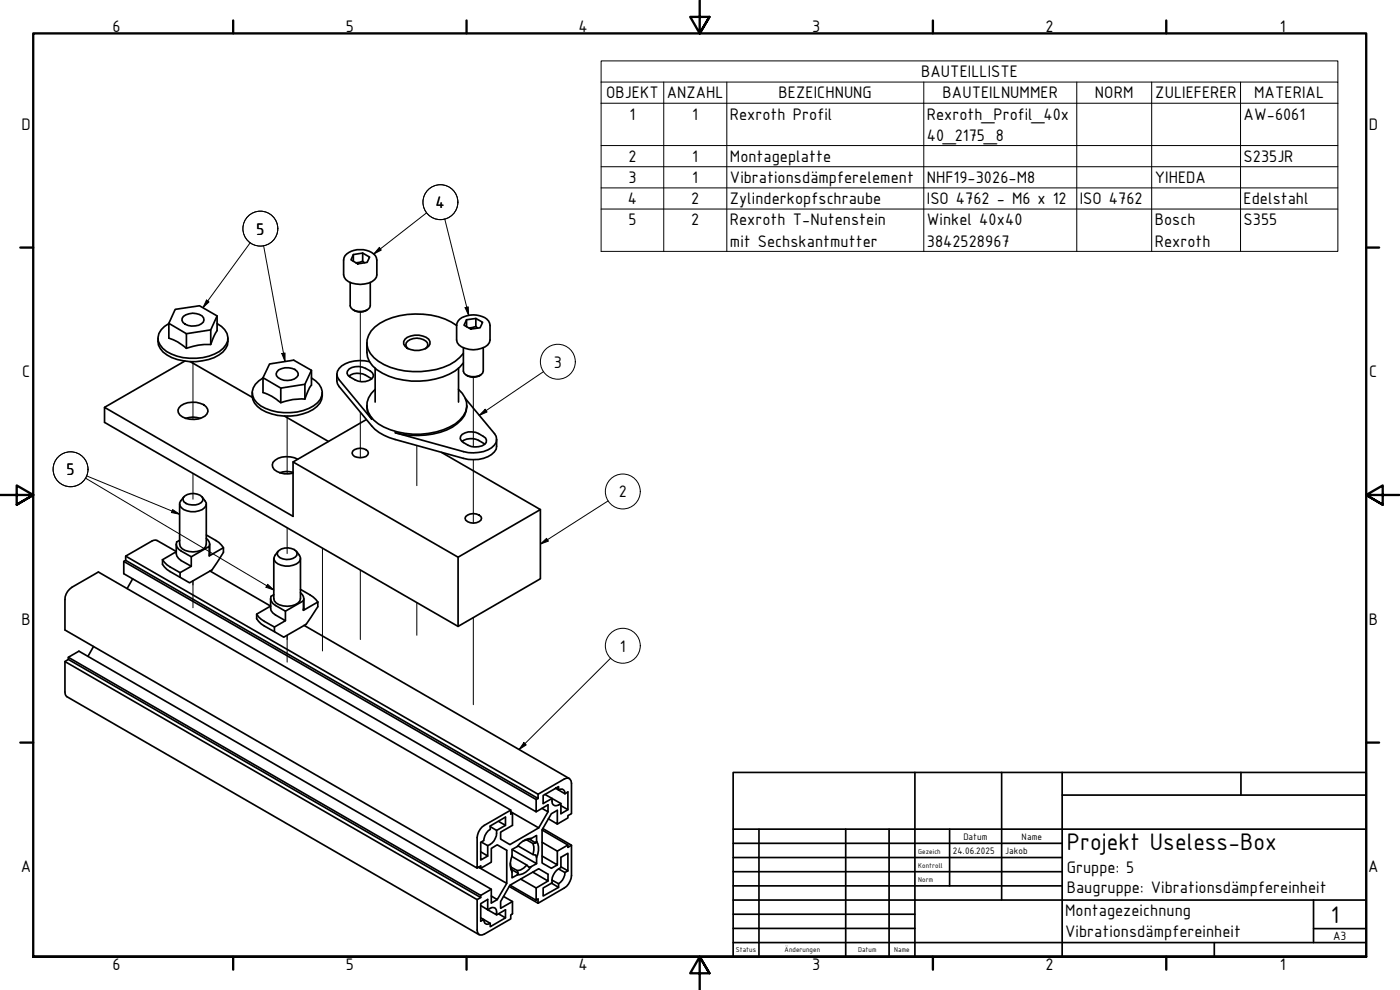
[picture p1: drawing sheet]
<svg xmlns="http://www.w3.org/2000/svg" width="420mm" height="297mm" viewBox="0 0 420 297" stroke-linecap="round" stroke-linejoin="round" font-family="sans-serif">
<g fill="none" stroke="#000" stroke-width=".3">
<path d="M108.1 93.6v20.9M57.9 108.5v17.3M142 113.2v20.9M86.2 124.8v17.4M108.1 123.7v13.6M125.1 133.7v12M142 137.9v19.1M57.9 142v7.8M86.2 158.4v7.7M57.9 174.2v8.2M96.8 164.5v30.8M108.1 171.1v20.8"/>
<path d="M86.2 190.6v8.1M125.1 180.8v9.8M142 185.3v26.1"/>
</g>
<!-- layer: Sichtbar (ISO) -->
<g fill="none" stroke="#000" stroke-width=".51">
<path d="M103.6 76.7a6.7 6.7 0 0 1 9 0l.5 1.3v4.5a3.4 3.4 0 0 1-3.7 2.7 5.7 5.7 0 0 1-6.1-2l-.2-.7v-4.5zM106 76.4l2.8-.5 2.1 1.2-.7 1.6-2.8 .5-2.1-1.2zM106 76.4v2M108.8 75.9v2.5l.6 .5M108.8 78.4l-2 .5M50.7 97.1a5.2 5.2 0 0 0-3.2 5.2 7.3 7.3 0 0 0 5.6 4.6 15.1 15.1 0 0 0 13.9-2.4 4.1 4.1 0 0 0-.5-6.5l-1.3-.9M50.7 97l5.2 3.1v4.4l-2.6-1.9-2.6-1.1zM50.7 97l1.9-4.2 7.3-1.1 5.3 3.1v4.4l-1 1.7-1 2.5-3.6 .2-3.7 .9M55.1 94.9a4.5 4.5 0 0 1 6 .5 1.67 1.67 0 0 1-1.5 2.2 4 4 0 0 1-5-1.5l.1-.6zM63.2 99l-7.3 1.1M65.2 94.8l-2 4.2v4.4M105.1 84.8v6.9a3.4 3.4 0 0 0 4.5 1.6l.8-.5 .5-.5 .2-.6v-6.9"/>
<path d="M106 92.9a3.6 3.6 0 0 0 4.2 0M137 97.6a22.8 22.8 0 0 0-23-.6 6.6 6.6 0 0 0-3.6 7.7 12.1 12.1 0 0 0 8.9 6.2 23.4 23.4 0 0 0 17.4-2.5l2.4-2.4M138 95.7a6.8 6.8 0 0 1 8.6 .6l.5 1.3v4.4a3.1 3.1 0 0 1-2.6 2.5 7.2 7.2 0 0 1-6.8-1l-.5-.7-.2-.8v-4.4l.2-.6zM140 95.9l2.8-.3 2 1.1-.7 1.6-2.8 .4-2-1.1zM140 95.9v2.1M142.8 95.6v2.4l.5 .4M142.8 98l-2 .4M47.4 101.5a5.6 5.6 0 0 0 4.2 5.8 15.9 15.9 0 0 0 15.3-1.7 4.4 4.4 0 0 0 1.5-4.1M55.5 108.3l-24.1 13.9M57.1 108.5l18.7 10.7M75.7 117.8a5.6 5.6 0 0 0 4.2 5.8 15.7 15.7 0 0 0 15.2-1.6 4.7 4.7 0 0 0 1.6-4.2M83.6 111a4.8 4.8 0 0 1 5.6 .4l.3 .6a2.13 2.13 0 0 1-2.1 2 4.2 4.2 0 0 1-4.4-1.2l-.1-.6z"/>
<path d="M91.5 115.3l-7.2 1.1v4.4M93.5 113.4a5.2 5.2 0 0 1 3.1 5.3 6.2 6.2 0 0 1-3.9 3.8 16.6 16.6 0 0 1-14.5-.7 4.3 4.3 0 0 1-.5-7.5l1.2-.9 2-4.2 7.2-1.1 5.4 3v4.5l-.6 .7-1.4 3.4-3.6 .2-3.6 .9-2.7-1.9-2.7-1.1v-4.5l5.4 3.1M93.5 111.1l-2 4.2v4.4M101.1 112.3v2l.2 .9 .5 .8 9.8 11.8a13.1 13.1 0 0 0 7 4.1l20.5 5.6a9.7 9.7 0 0 0 9.2-1.9l.6-.8 .1-3M104.7 112.8a5.7 5.7 0 0 1 6.9 .9M104.8 110.7a5.5 5.5 0 0 1 7.3 1.8 2.32 2.32 0 0 1-2.4 2 6.2 6.2 0 0 1-5.2-1.9l-.4-.6 .2-.6zM110.1 102.9a7.8 7.8 0 0 0 3.1 8.1 22.7 22.7 0 0 0 23.4 .3l1.4-1.1 1.1-1.3M110.9 108.5a9.9 9.9 0 0 0-9.1 2 2.45 2.45 0 0 0 0 3.5l9.8 11.8a5.4 5.4 0 0 1-1.5-4.1M112.6 116.8a5.8 5.8 0 0 0-.5 9.2 21.4 21.4 0 0 0 18.8 3.6 11.8 11.8 0 0 0 8.9-6.1 5.8 5.8 0 0 0-2.2-6.7M112.6 110.5v10.1M121.5 101.8a5.7 5.7 0 0 1 7.2 0l.3 .7a2.29 2.29 0 0 1-2.1 2.4 4.8 4.8 0 0 1-5.7-1.7v-.7zM122.5 104.6a1.48 1.48 0 0 1-.7-1.5 1.48 1.48 0 0 1 1.3-1.2 4.5 4.5 0 0 1 5.2 1l.1 .6-.2 .6-.6 .5"/>
<path d="M137.6 110.5v10.1M139.1 104.3v7.1a3.4 3.4 0 0 0 4.5 1.4l.7-.4 .5-.5 .2-.5v-7.1M139.6 119.6l8.8 10.5a2.79 2.79 0 0 1-.9 4.3 10.9 10.9 0 0 1-8.4 1.1l-20.5-5.7a24.2 24.2 0 0 0 17.2-1.7 7.9 7.9 0 0 0 4.3-6.1v-.3M140 112.6a3.9 3.9 0 0 0 4.2 0M54.3 121.7a6.7 6.7 0 0 1 7.5 .3 1.72 1.72 0 0 1-.3 2.8 6.7 6.7 0 0 1-7.5-.3 1.72 1.72 0 0 1 .3-2.8zM55.6 125.5a7 7 0 0 1 4.6 0M85.3 124.8l13.3 7.6M89.3 137.8a6.4 6.4 0 0 0-7.4 .9 2.02 2.02 0 0 0 1.2 2.8 6.7 6.7 0 0 0 4.8 .5M105.9 135.4a3.3 3.3 0 0 1 4.5 0l.2 .5a2.05 2.05 0 0 1-2.5 1.4 2.07 2.07 0 0 1-2.4-1.4zM109.9 125.9l-22 12.7v16.3l-56.5-32.7v4.5l106.1 61.2M132.5 135.7l29.7 17.2-24.7 14.3-49.6-28.6M138.6 132.4a5.5 5.5 0 0 1 6.9 .9"/>
<path d="M138.7 130.4a5.7 5.7 0 0 1 7 1l.3 .7a2.2 2.2 0 0 1-2.4 1.9 5.7 5.7 0 0 1-5.5-2.4l.1-.7zM53.9 151.2v12a2.82 2.82 0 0 0 2.8 2.3 5.3 5.3 0 0 0 5-1.5l.2-.8v-12M55.2 149.1l-1 1.2a1.71 1.71 0 0 0 .9 2.6 5.7 5.7 0 0 0 6.3-.6l.4-.6 .1-.8-1.3-1.8M55.4 148.8a4.2 4.2 0 0 1 5.2 .3l.3 .6a2.08 2.08 0 0 1-2.2 1.8 3.5 3.5 0 0 1-3.8-1.5l.1-.7zM87.9 141.7a6.4 6.4 0 0 0-4 .1M139.8 155a3.4 3.4 0 0 1 4.5 0l.2 .5a2.54 2.54 0 0 1-3.4 1.3l-1.3-.7-.2-.6zM162.2 152.9v20.8l-24.7 14.2v-20.7M37.1 168.5l123.8 71.4 .6-.3M37.7 166.9l123.8 71.4 8.6-4.8a1.33 1.33 0 0 1 1.4 1.5v9.1l-1.1 .6v.7l-3.1 1.9M37.7 168.1l123.8 71.5v-1.3M39.8 173.7l-1.6 2.9M48.8 167.9a10.6 10.6 0 0 0 5.2 3.9"/>
<path d="M48.8 167.9v1.4a10.6 10.6 0 0 0 5.2 3.9M52.9 165.5l-5.8-3.3-.4-.2-1 .3-8 4.6v1.2l-.6 .4v3.6l123.8 71.5v-3.7M52.9 163.2v2.9l.2 .8 1.3 1.3 3 1.7M52.9 165.5l-4.1 2.4M53.9 162.1l-.9 .5a2.25 2.25 0 0 0 1.4 2.7l3 1.8M57.4 167.1l5.4-3.2v2.9l4.3-2.5v1.4l-3.5 5.3-6.7 3.9-2.9-1.7v-1.4l3.4-1.9zM61.9 160.5a10.4 10.4 0 0 1 5.2 3.8M61.9 161.5a2.09 2.09 0 0 1 .9 2.4M62.9 163.2l-.1 3.6M63 171.3l18.2 10.5-4.2 2.5v1.4a10.4 10.4 0 0 0 5.4 3.8M81.2 179.6l.1 3.6 1.4 1.3 3 1.7-3.3 1.9a10.4 10.4 0 0 1-5.4-3.8M82.2 167.6v12a2.86 2.86 0 0 0 2.8 2.2 5.2 5.2 0 0 0 5-1.5l.2-.7v-12"/>
<path d="M82.2 178.4l-.9 .5a2.25 2.25 0 0 0 1.4 2.8l3 1.7 5.4-3.1M83.4 165.4l-.9 1.2a1.71 1.71 0 0 0 .9 2.6 5.8 5.8 0 0 0 6.3-.6l.4-.6 .1-.7-1.2-1.9M83.8 165.1a4.1 4.1 0 0 1 5.1 .3l.3 .6a2.08 2.08 0 0 1-2.2 1.8 3.5 3.5 0 0 1-3.8-1.5l.1-.6zM90.2 177.8a2.09 2.09 0 0 1 .9 2.5M90.2 176.8a11.3 11.3 0 0 1 5.2 3.8M91.2 179.6l-.1 3.5v-2.8M19.5 198.5l123.7 71.4 1.1-.6M20.5 197.2l123.8 71.5 3.1-1.9M20.5 197.9l123.8 71.4v-.6M28.1 194l-1.7 2.9M85.7 183.4v2.8M91.2 187.6l79.7 46"/>
<path d="M95.4 180.6v1.4l-3.5 5.3-6.7 3.9-2.8-1.7v-1.4M95.4 180.6l-4.3 2.5M163.6 238.4l2.1 1.2a1.63 1.63 0 0 0 .8 2.1l1.1-.2 .7-.4M166.8 236.5l.8 .5v-1l-4.6 2.7v2.4l2.7-1.5 2.6 1.5v3l2.1-1.2M169.5 238.2v-.7a1.12 1.12 0 0 0-1.9-.5l1.9 1.2 .9-.6v5.3l-2.1-1.2M146.4 253.7v3.1l-2.1-1.2M149 249.2a4.4 4.4 0 0 1-2.6 4.5l-1.9-1M149.6 246.4l2.1 1.2v-2.4l-4.6 2.6v1a4.3 4.3 0 0 0-1.9 3.4l-.9 .5v5.3l2.1-1.2M151.7 247.6l-2.7 1.6-1.9-1.2M153.2 259.1l.2 1.1M153.3 243.1l-7.9 4.5a4.7 4.7 0 0 0-2.2 3.7v9.2l-123.7-71.5v-9.1a4.4 4.4 0 0 1 2.1-3.7l7.9-4.6 123.8 71.5v1.2l.5-.3M153.3 243.6l8.4 4.8 2.8-4.8"/>
<path d="M153.3 243.6l.5 .4v3.6l-3.6 2.1v2.1l2.8 1.6 8.7-5M153.6 257l4.5 2.6 .6 .6 2.3-1.1M155.4 253.8l4.6 2.6 .8 .2 .2 .8v1.7l-7.3-4.2M158.1 252l1.9 1.1 .8-.2M158.1 259.6l-1.9 1.4-.9 .2M158.1 252l-1.1 .3M158.7 251.7l.7-.1 1.6-.9v1.8l-.2 .4zM158.7 251.7l-.6 .3M159.4 251.6a5 5 0 0 0-4.1 2.4l-1.6 .9v1.8a6.1 6.1 0 0 0 0 4.9M160 253.1l.2 .9-.2 2.4M161 252.5a4.9 4.9 0 0 1 0 4.9M162.7 242.6l1.8 1v-2.1l-3.6 2.1"/>
<path d="M162.7 249l7.7 4.5v.7l1.1-.6M162.7 252.7l4.6 2.7 3.1-1.9M162.9 248.6l8.6 5v9.1a5 5 0 0 1-2.1 3.7l-7.9 4.6M164.6 245.7l2.7 1.6v-4.2l-1.8 1-2.8 4.9v9.9l2.8 1.6 1.8-1M167.3 255.4v4.1l-4.6-2.7M143.6 260.2l8.5 4.8v-9.9l-2.9-1.6-1.8 1.1v4.1l-3.1 1.8M143.7 260.1l.6 .4v-.7l-1.1 .7M144.3 271.7l2.1 1.3v-3.1l-2.1 1.2v5.3l.9-.5-.9-.5M146.4 273a1.72 1.72 0 0 1 2.3-.5l.3 .5v1.5zM149 274.5l2.7-1.5v2.4M149.2 269.9l-1.8 1v-4.1l-123.7-71.4-3.2 1.8v.7l-1 .6v9.1l.2 1.1 .4 .3 123.7 71.5M149.6 274.2l2.1 1.2-4.6 2.7v-1.1l-1.9-1.1a1.2 1.2 0 0 0 .5 1.3 1.2 1.2 0 0 0 1.4-.2"/>
<path d="M151.1 269l2.7 1.5v3.7l-.5 .3v1.2l-8.6 4.8a1.25 1.25 0 0 1-1.5-1.4v-9.2M152.1 265l-2.9 4.9-1.8-1.1M152.8 266l8.7 5v-1.3l-.6 .4M153.1 265.6l7.8 4.5v-3.7M153.4 260.2l.3 1.4M153.4 260.2l1.9 1M153.5 260.8l2 1.3M153.7 261.6v1.8l1.6-.9M155.3 261.2l.2 .9-.2 .4M156.3 263.8l4.6 2.6 3.6-2.1M159.4 260a5.4 5.4 0 0 1-4.1 2.5M159.9 261.7l4.6 2.6v-2l-2.8-1.6-8.7 4.9-2.8 4.9v2l3.6-2"/>
<path d="M165.7 264.1v.8l-2.7 1.5v2.4l4.6-2.6-2.1-1.2M165.7 264.1l1.9 1.1v1M167.6 260.7a4.3 4.3 0 0 0-1.9 3.4M167.6 260.7l.7-.4v-3.1l2.1-1.2v5.3M168.3 260.1l2.1 1.2-.9 .5-1.9-1.1M169.5 261.8a4.2 4.2 0 0 1-1.9 3.4"/>
</g>
<!-- layer: Symbol (ISO) -->
<g fill="none" stroke="#000" stroke-width=".3">
<path d="M180.4 24.6v-6.3h221.1v6.3M180.4 24.6h221.1v6.4M180.4 24.6v50.8h221.1v-44.4M180.4 31h221.1M199.2 24.6v50.8M218.1 24.6v50.8M277.2 24.6v50.8M323.2 24.6v50.8M345.6 24.6v50.8M372.3 24.6v50.8M180.4 43.7h221.1M180.4 50h221.1"/>
<path d="M180.4 56.4h221.1M75.1 72.9l-14.2 19.4M79.1 73.8l6.4 34.6M113.9 74.2l.5 .8-2.2 1.2zM128 63.9l-15.8 12.3M133.5 65.7l7.2 28.9M137.4 60.7a5.2 5.2 0 0 0-7.6-4.7 5.2 5.2 0 0 0-.7 8.9 5.2 5.2 0 0 0 8.2-3.4l.1-.8M180.4 62.7h221.1M62 90l.7 .6-1.8 1.7zM139.6 92.3l.9-.2 .2 2.5zM84.6 106.1l.9-.2v2.5zM163.1 111.5l-19.3 13.1"/>
<path d="M145.6 122.8l.6 .8-2.4 1zM25.7 143.5l56.5 33.5M26 142.8l27.9 11.5M51.8 152.9l2.1 1.4-2.5-.5zM182.5 150.3l-20.3 12.9M80.3 175.3l1.9 1.7-2.4-.8zM162.2 163.2l1.8-1.7 .6 .9zM183.3 197.5l-27.5 27.4M157.2 222.8l.7 .7-2.1 1.4z"/>
<circle cx="78.1" cy="68.6" r="5.2"/>
<circle cx="167.4" cy="108.5" r="5.2"/>
<circle cx="21.2" cy="140.8" r="5.2"/>
<circle cx="186.9" cy="147.5" r="5.2"/>
<circle cx="186.9" cy="193.8" r="5.2"/>
</g>
<!-- layer: Rahmen (ISO) -->
<g fill="none" stroke="#000" stroke-width=".7">
<path d="M70 6.1v3.9M140 6.1v3.9M210 0v10l-2.9-4.9h5.8l-2.9 4.9 2.9-4.9M280 6.1v3.9M350 6.1v3.9M6.1 74.3h3.9M410 74.3h3.9M0 148.5h10l-5-2.8v5.7l5-2.9-5 2.9M420 148.5h-10l5-2.8v5.7l-5-2.9 5 2.9M6.1 222.8h3.9M410 222.8h3.9M10 287.1v-277.1h400v277.1h-400h400"/>
<path d="M70 287.1v3.8M140 287.1v3.8M212.9 292l-2.9-4.9 2.9 4.9h-5.8l2.9-4.9v9.9M280 287.1v3.8M350 287.1v3.8"/>
</g>
<!-- layer: Titel (ISO) -->
<g fill="none" stroke="#000" stroke-width=".51">
<path d="M220 231.8h190v55.3h-190zM274.6 231.8v55.3M300.6 231.8v38.3M318.8 238.6h91.2M318.8 231.8v55.3M372.4 231.8v6.8M220 253h98.8M220 257.3h98.8M220 248.8h190M227.8 248.8v38.3M253.8 248.8v38.3M266.8 248.8v38.3"/>
<path d="M285 248.8v17M220 261.5h98.8M220 265.8h98.8M220 270.1h190M220 274.3h54.6M220 278.6h54.6M394.2 278.6h15.8M394.2 270.1v12.7M220 282.8h190M364.4 282.8v4.3"/>
</g>
<!-- layer: Symbol (ISO) -->
<path d="M113.9 74.2l.5 .8-2.2 1.2zM62 90l.7 .6-1.8 1.7zM139.6 92.3l.9-.2 .2 2.5zM84.6 106.1l.9-.2v2.5zM145.6 122.8l.6 .8-2.4 1zM51.8 152.9l2.1 1.4-2.5-.5zM80.3 175.3l1.9 1.7-2.4-.8zM162.2 163.2l1.8-1.7 .6 .9zM157.2 222.8l.7 .7-2.1 1.4z" fill="#000"/>
<g font-size="7.7">
<text x="320.2" y="254.9">Projekt Useless-Box</text>
<text x="399.4" y="276.8">1</text>
</g>
<g font-size="5.4">
<text x="33.8" y="9.6">6</text>
<text x="103.8" y="9.6">5</text>
<text x="173.6" y="9.6">4</text>
<text x="243.8" y="9.6">3</text>
<text x="313.8" y="9.6">2</text>
<text x="384.1" y="9.6">1</text>
<text x="276.5" y="23.2">BAUTEILLISTE</text>
<text x="181.9" y="29.5">OBJEKT</text>
<text x="200.1" y="29.5">ANZAHL</text>
<text x="233.7" y="29.5">BEZEICHNUNG</text>
<text x="282.9" y="29.5">BAUTEILNUMMER</text>
<text x="328.6" y="29.5">NORM</text>
<text x="346.7" y="29.5">ZULIEFERER</text>
<text x="376.4" y="29.5">MATERIAL</text>
<text x="188.9" y="35.9">1</text>
<text x="207.8" y="35.9">1</text>
<text x="219" y="35.9">Rexroth Profil</text>
<text x="278.1" y="35.9">Rexroth_Profil_40x</text>
<text x="373.2" y="35.9">AW-6061</text>
<text x="6.5" y="38.9">D</text>
<text x="410.8" y="38.9">D</text>
<text x="278.1" y="42.2">40_2175_8</text>
<text x="188.6" y="48.6">2</text>
<text x="207.8" y="48.6">1</text>
<text x="219" y="48.6">Montageplatte</text>
<text x="373.2" y="48.6">S235JR</text>
<text x="188.6" y="54.9">3</text>
<text x="207.8" y="54.9">1</text>
<text x="219" y="54.9">Vibrationsdämpferelement</text>
<text x="278.1" y="54.9">NHF19-3026-M8</text>
<text x="346.6" y="54.9">YIHEDA</text>
<text x="130.7" y="62.4">4</text>
<text x="188.4" y="61.3">4</text>
<text x="207.5" y="61.3">2</text>
<text x="219" y="61.3">Zylinderkopfschraube</text>
<text x="278.1" y="61.3">ISO 4762 - M6 x 12</text>
<text x="324" y="61.3">ISO 4762</text>
<text x="373.2" y="61.3">Edelstahl</text>
<text x="76.9" y="70.4">5</text>
<text x="188.6" y="67.6">5</text>
<text x="207.5" y="67.6">2</text>
<text x="219" y="67.6">Rexroth T-Nutenstein</text>
<text x="278.1" y="67.6">Winkel 40x40</text>
<text x="346.6" y="67.6">Bosch</text>
<text x="373.2" y="67.6">S355</text>
<text x="219" y="74">mit Sechskantmutter</text>
<text x="278.1" y="74">3842528967</text>
<text x="346.6" y="74">Rexroth</text>
<text x="6.6" y="113.1">C</text>
<text x="166.2" y="110.3">3</text>
<text x="410.9" y="113.1">C</text>
<text x="20" y="142.5">5</text>
<text x="185.7" y="149.2">2</text>
<text x="6.5" y="187.4">B</text>
<text x="410.8" y="187.4">B</text>
<text x="186.1" y="195.5">1</text>
<text x="6.3" y="261.7">A</text>
<text x="320.2" y="261.9">Gruppe: 5</text>
<text x="410.6" y="261.7">A</text>
<text x="320.2" y="268.1">Baugruppe: Vibrationsdämpfereinheit</text>
<text x="319.7" y="274.9">Montagezeichnung</text>
<text x="319.7" y="281.2">Vibrationsdämpfereinheit</text>
<text x="33.8" y="290.9">6</text>
<text x="103.8" y="290.9">5</text>
<text x="173.6" y="290.9">4</text>
<text x="243.8" y="290.9">3</text>
<text x="313.8" y="290.9">2</text>
<text x="384.1" y="290.9">1</text>
</g>
<text font-size="3.9" x="400.1" y="282">A3</text>
<g font-size="3">
<text x="286" y="256.3">24.06.2025</text>
<text x="289.1" y="252">Datum</text>
<text x="301.6" y="256.3">Jakob</text>
<text x="306.6" y="252">Name</text>
</g>
<g font-size="2.3">
<text x="275.6" y="256.3">Gezeich</text>
<text x="275.6" y="260.5">Kontroll</text>
<text x="275.6" y="264.8">Norm</text>
<text x="220.9" y="285.7">Status</text>
<text x="235.5" y="285.7">Änderungen</text>
<text x="257.6" y="285.7">Datum</text>
<text x="268.4" y="285.7">Name</text>
</g>
</svg>
